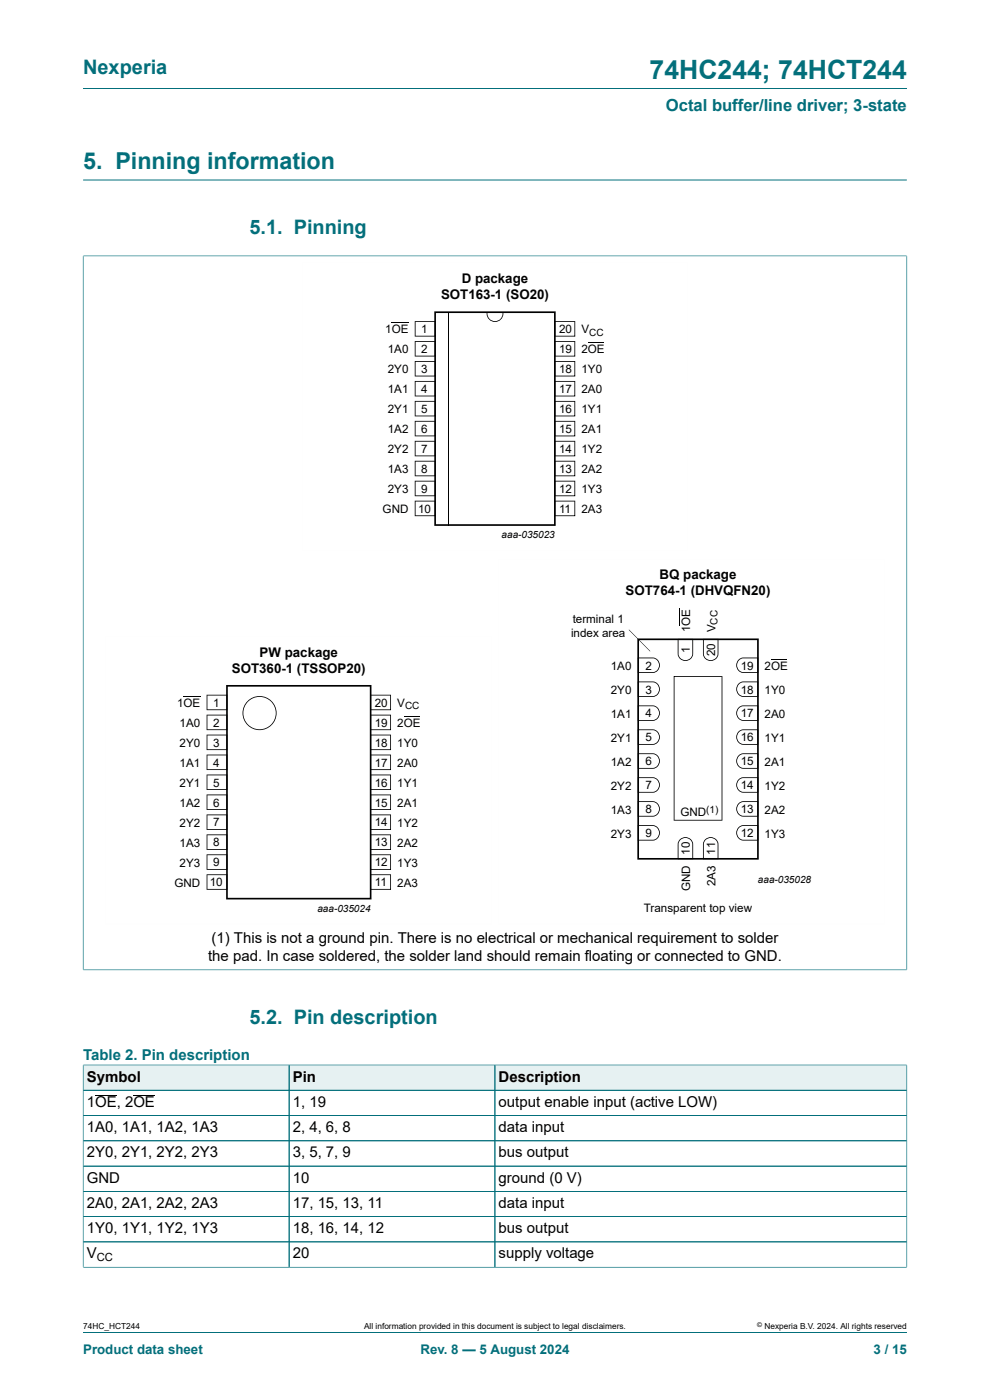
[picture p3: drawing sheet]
<svg xmlns="http://www.w3.org/2000/svg" width="210mm" height="297mm" viewBox="0 0 210 297" stroke-linecap="round" stroke-linejoin="round" font-family="sans-serif">
<path d="M17.6 18.8h174.8M17.6 38.2h174.8M17.6 54.3h174.8M17.6 54.2v151.6M192.4 54.2v151.6M17.6 205.8h174.8" fill="none" stroke="#036f7b" stroke-width=".21"/>
<g fill="#000">
<path d="M88 68.1h4.4v3.2h-.2v-3h-4v2.9h4.1l.1 .2h-4.4zM88 72.4h4.4v3.1h-.2v-3h-4v3h4.1l.1 .1h-4.4zM88 76.6h4.4v3.2h-.2v-3h-4v2.9h4.1l.1 .2h-4.4zM103.2 66.2h.2a1.63 1.63 0 0 0 1.6 1.9 1.63 1.63 0 0 0 1.6-1.9h.2a1.8 1.8 0 0 1-1.8 2.1 1.8 1.8 0 0 1-1.8-2.1zM117.6 76.6h4.4v3.2h-.2v-3h-4v2.9h4.1l.1 .2h-4.4zM117.6 68.1h4.4v3.2h-.2v-3h-4v2.9h4.1l.1 .2h-4.4zM117.6 72.4h4.4v3.1h-.2v-3h-4v3h4.1l.1 .1h-4.4zM88 80.8h4.4v3.2h-.2v-3h-4v2.9h4.1l.1 .2h-4.4zM88 85.1h4.4v3.1h-.2v-3h-4v3h4.1l.1 .1h-4.4zM88 89.3h4.4v3.2h-.2v-3h-4v2.9h4.1l.1 .2h-4.4zM88 93.5h4.4v3.2h-.2v-3h-4v2.9h4.1l.1 .2h-4.4zM117.6 93.5h4.4v3.2h-.2v-3h-4v2.9h4.1l.1 .2h-4.4z"/>
<path d="M117.6 85.1h4.4v3.1h-.2v-3h-4v3h4.1l.1 .1h-4.4zM117.6 89.3h4.4v3.2h-.2v-3h-4v2.9h4.1l.1 .2h-4.4zM117.6 80.8h4.4v3.2h-.2v-3h-4v2.9h4.1l.1 .2h-4.4zM88 97.8h4.4v3.1h-.2v-3h-4v3h4.1l.1 .1h-4.4zM88 102h4.4v3.2h-.2v-3h-4v2.9h4.1l.1 .2h-4.4zM88 106.2h4.4v3.2h-.2v-3h-4v2.9h4.1l.1 .2h-4.4zM92.1 66.1h25.8v45.3h-.2v-.2v.2h-.2v-45h-25v44.8h25.2l.2 .4h-25.8zM117.6 102h4.4v3.2h-.2v-3h-4v2.9h4.1l.1 .2h-4.4zM117.6 106.2h4.4v3.2h-.2v-3h-4v2.9h4.1l.1 .2h-4.4zM117.6 97.8h4.4v3.1h-.2v-3h-4v3h4.1l.1 .1h-4.4z"/>
</g>
<path d="M95.1 66.2v45.3" fill="none" stroke="#000" stroke-width=".21"/>
<path d="M64.1 55.7h81.8v61.1h-81.8zM64.1 55.7v61.1h81.8v-61.1z" fill="#fefefe"/>
<path d="M83 68.5h3.7M124.8 72.7h3.3" fill="none" stroke="#000" stroke-width=".21"/>
<g fill="#000">
<path d="M43.8 147.4h4.4v3.2h-.1v-3h-4.1v2.9h4.1l.1 .2h-4.4zM43.8 151.6h4.4v3.2h-.1v-3h-4.1v2.9h4.1l.1 .2h-4.4zM43.8 155.8h4.4v3.2h-.1v-3h-4.1v2.9h4.1l.1 .2h-4.4zM52.5 148.7a3.5 3.5 0 0 1 3.9-.8 3.5 3.5 0 0 1 2.2 3.4 3.5 3.5 0 0 0-5.3-3 3.5 3.5 0 0 0 .2 6 3.5 3.5 0 0 0 5.1-3 3.6 3.6 0 0 1-5 3.3 3.6 3.6 0 0 1-1.1-5.9zM78.5 155.8h4.4v3.2h-.1v-3h-4.1v2.9h4.2v.2h-4.4zM78.5 147.4h4.4v3.2h-.1v-3h-4.1v2.9h4.2v.2h-4.4zM78.5 151.6h4.4v3.2h-.1v-3h-4.1v2.9h4.2v.2h-4.4zM43.8 160.1h4.4v3.2h-.1v-3h-4.1v2.9h4.1l.1 .2h-4.4zM43.8 164.3h4.4v3.2h-.1v-3h-4.1v2.9h4.1l.1 .2h-4.4zM43.8 168.5h4.4v3.2h-.1v-3h-4.1v2.9h4.1l.1 .2h-4.4zM43.8 172.8h4.4v3.2h-.1v-3h-4.1v2.9h4.1l.1 .2h-4.4zM78.5 172.8h4.4v3.2h-.1v-3h-4.1v2.9h4.2v.2h-4.4z"/>
<path d="M78.5 164.3h4.4v3.2h-.1v-3h-4.1v2.9h4.2v.2h-4.4zM78.5 168.5h4.4v3.2h-.1v-3h-4.1v3h4.2v.1h-4.4zM78.5 160.1h4.4v3.2h-.1v-3h-4.1v2.9h4.2v.2h-4.4zM43.8 177h4.4v3.2h-.1v-3h-4.1v2.9h4.1l.1 .2h-4.4zM43.8 181.2h4.4v3.2h-.1v-3h-4.1v3h4.1l.1 .1h-4.4zM43.8 185.5h4.4v3.2h-.1v-3h-4.1v2.9h4.1l.1 .2h-4.4zM48 145.3h30.8v45.3h-.2v-.1v.1h-.2v-44.9h-30.1v44.8h30.3l.2 .3h-30.8zM78.5 181.2h4.4v3.2h-.1v-3h-4.1v3h4.2v.1h-4.4zM78.5 185.5h4.4v3.2h-.1v-3h-4.1v2.9h4.2v.2h-4.4zM78.5 177h4.4v3.2h-.1v-3h-4.1v2.9h4.2v.2h-4.4z"/>
</g>
<path d="M22.5 135h81.8v61h-81.8zM22.5 135v61h81.8v-61z" fill="#fefefe"/>
<path d="M38.8 147.7h3.7M85.7 152h3.4" fill="none" stroke="#000" stroke-width=".21"/>
<path d="M105.7 118.8h81.8v77.2h-81.8zM105.7 118.8v77.2h81.8v-77.2z" fill="#fefefe"/>
<g fill="#000">
<path d="M133.4 133.6l4.5 4.6zM135.3 139.5h3.2a1.65 1.65 0 0 1 1.5 1.6 1.65 1.65 0 0 1-1.5 1.7h-3.2v-3.2h.2v3h3a1.47 1.47 0 0 0 1.3-1.5 1.47 1.47 0 0 0-1.3-1.4h-3.1zM143.8 135.5h3.2v3.2a1.65 1.65 0 0 1-1.6 1.5 1.65 1.65 0 0 1-1.6-1.5v-3.1h.1v3.1a1.47 1.47 0 0 0 1.5 1.4 1.47 1.47 0 0 0 1.5-1.4v-3h-3.1zM149.1 135.5h3.3v3.2a1.65 1.65 0 0 1-1.6 1.5 1.65 1.65 0 0 1-1.7-1.5v-3.1h.2v3.1a1.47 1.47 0 0 0 1.5 1.4 1.47 1.47 0 0 0 1.4-1.4v-3h-3zM156.6 140l.8-.5h3.4v.2h-3.1a1.47 1.47 0 0 0-1.4 1.4 1.47 1.47 0 0 0 1.4 1.5h3v-3l.2-.1v3.3h-3.2a1.66 1.66 0 0 1-1.4-1.1 1.66 1.66 0 0 1 .3-1.7zM135.3 159.8h3.2a1.65 1.65 0 0 1 1.5 1.6 1.65 1.65 0 0 1-1.5 1.7h-3.2v-3.2h.2v3h3a1.47 1.47 0 0 0 1.3-1.5 1.47 1.47 0 0 0-1.3-1.4h-3.1zM135.3 154.7h3.2a1.65 1.65 0 0 1 1.5 1.7 1.65 1.65 0 0 1-1.5 1.6h-3.2v-3.2h.2v3h3a1.47 1.47 0 0 0 1.3-1.4 1.47 1.47 0 0 0-1.3-1.5h-3.1zM135.3 149.6h3.2a1.65 1.65 0 0 1 1.5 1.7 1.65 1.65 0 0 1-1.5 1.6h-3.2v-3.2h.2v3.1h3a1.47 1.47 0 0 0 1.3-1.5 1.47 1.47 0 0 0-1.3-1.5h-3.1zM135.3 144.6h3.2a1.65 1.65 0 0 1 1.5 1.6 1.65 1.65 0 0 1-1.5 1.6h-3.2v-3.1h.2v3h3a1.47 1.47 0 0 0 1.3-1.5 1.47 1.47 0 0 0-1.3-1.5h-3.1zM142.9 143.4h10.3v30.7h-10.3v-30.6h.2v30.4h10v-30.3h-10.1zM156.6 160.3l.8-.5h3.4v.2h-3.1a1.47 1.47 0 0 0-1.4 1.4 1.47 1.47 0 0 0 1.4 1.5h3v-3l.2-.1v3.3h-3.2a1.66 1.66 0 0 1-1.4-1.1 1.66 1.66 0 0 1 .3-1.7zM156.6 155.2l.8-.4 3.4-.1v.2h-3.1a1.47 1.47 0 0 0-1.4 1.5 1.47 1.47 0 0 0 1.4 1.4h3v-3l.2-.1v3.3h-3.2a1.66 1.66 0 0 1-1.4-1 1.66 1.66 0 0 1 .3-1.8z"/>
<path d="M156.6 150.2l.8-.5 3.4-.1v.2h-3.1a1.47 1.47 0 0 0-1.4 1.5 1.47 1.47 0 0 0 1.4 1.5h3v-3.1l.2-.1v3.3h-3.2a1.66 1.66 0 0 1-1.4-1 1.66 1.66 0 0 1 .3-1.7zM156.6 145.1l.8-.5h3.4v.1h-3.1a1.47 1.47 0 0 0-1.4 1.5 1.47 1.47 0 0 0 1.4 1.5h3v-3l.2-.1v3.2h-3.2a1.66 1.66 0 0 1-1.4-1 1.66 1.66 0 0 1 .3-1.7zM135.3 175h3.2a1.65 1.65 0 0 1 1.5 1.7 1.65 1.65 0 0 1-1.5 1.6h-3.2v-3.2h.2v3.1h3a1.47 1.47 0 0 0 1.3-1.5 1.47 1.47 0 0 0-1.3-1.5h-3.1zM135.3 170h3.2a1.65 1.65 0 0 1 1.5 1.6 1.65 1.65 0 0 1-1.5 1.6h-3.2v-3.1h.2v3h3a1.47 1.47 0 0 0 1.3-1.5 1.47 1.47 0 0 0-1.3-1.5h-3.1zM135.3 164.9h3.2a1.65 1.65 0 0 1 1.5 1.6 1.65 1.65 0 0 1-1.5 1.7h-3.2v-3.2h.2v3h3a1.47 1.47 0 0 0 1.3-1.5 1.47 1.47 0 0 0-1.3-1.4h-3.1zM156.6 175.6l.8-.5 3.4-.1v.2h-3.1a1.47 1.47 0 0 0-1.4 1.5 1.47 1.47 0 0 0 1.4 1.5h3v-3.1l.2-.1v3.3h-3.2a1.66 1.66 0 0 1-1.4-1 1.66 1.66 0 0 1 .3-1.7zM156.6 170.5l.8-.5h3.4v.1h-3.1a1.47 1.47 0 0 0-1.4 1.5 1.47 1.47 0 0 0 1.4 1.5h3v-3l.2-.1v3.2h-3.2a1.66 1.66 0 0 1-1.4-1 1.66 1.66 0 0 1 .3-1.7zM156.6 165.4l.8-.5h3.4v.2h-3.1a1.47 1.47 0 0 0-1.4 1.4 1.47 1.47 0 0 0 1.4 1.5h3v-3l.2-.1v3.3h-3.2a1.66 1.66 0 0 1-1.4-1.1 1.66 1.66 0 0 1 .3-1.7zM135.2 135.4h25.7v47h-25.5v-.2h.2h-.2v-.2h25.2v-46.2h-25v46.4l-.4 .2zM144.3 178a1.66 1.66 0 0 1 1.7-.3 1.66 1.66 0 0 1 1 1.4v3.2h-3.2v-.2h3.1v-3a1.47 1.47 0 0 0-1.5-1.3 1.47 1.47 0 0 0-1.5 1.3v3.1l-.1 .1v-3.2l.1-.6zM149.6 178a1.66 1.66 0 0 1 1.7-.3 1.66 1.66 0 0 1 1.1 1.4v3.2h-3.2v-.2h3v-3a1.47 1.47 0 0 0-1.4-1.3 1.47 1.47 0 0 0-1.5 1.3v3.1l-.2 .1v-3.2l.2-.6z"/>
</g>
<path d="M144.1 129.1v3.7M163.6 139.9h3.4" fill="none" stroke="#000" stroke-width=".21"/>
<path d="M17.6 54.4v151.3M17.7 54.3h174.6M192.4 54.4v151.3M17.7 205.8h174.6" fill="none" stroke="#036f7b" stroke-width=".21"/>
<path d="M17.7 226h43.5v5.2h-43.5z" fill="#e6f1f2"/>
<path d="M17.6 225.9v5.4h43.7v-5.4h-43.7" fill="none" stroke="#036f7b" stroke-width=".21"/>
<path d="M61.4 226h43.5v5.2h-43.5z" fill="#e6f1f2"/>
<path d="M61.3 225.9h43.7v5.4h-43.7z" fill="none" stroke="#036f7b" stroke-width=".21"/>
<path d="M105.1 226h87.2v5.2h-87.2z" fill="#e6f1f2"/>
<g fill="none" stroke="#036f7b" stroke-width=".21">
<path d="M17.6 231.3h174.8M17.6 226v42.9M17.7 225.9h174.7M61.3 226v42.8M105 225.9v42.9M192.4 225.9v43M192.4 236.7h-174.8M17.6 242h174.8M17.6 247.4h174.8M17.6 252.7h174.8M17.6 258.1h174.8M17.6 268.8h174.8"/>
<path d="M192.4 263.5h-174.8M17.6 282.6h174.8"/>
</g>
<path d="M20.2 232.3h4.6M28.3 232.3h4.6" fill="none" stroke="#000" stroke-width=".21"/>
<text font-size="5.6" fill="#036f7b" x="137.8" y="16.8">74HC244; 74HCT244</text>
<text font-size="4.9" fill="#036f7b" x="17.6" y="35.9">5. Pinning information</text>
<g font-size="4.2" fill="#036f7b">
<text x="17.6" y="15.6">Nexperia</text>
<text x="52.9" y="49.7">5.1. Pinning</text>
<text x="52.9" y="217.1">5.2. Pin description</text>
</g>
<text font-size="3.5" fill="#036f7b" x="141.2" y="23.7">Octal buffer/line driver; 3-state</text>
<g font-size="3.2">
<text x="44.2" y="203.9">the pad. In case soldered, the solder land should remain floating or connected to GND.</text>
<text x="44.9" y="200.1">(1) This is not a ground pin. There is no electrical or mechanical requirement to solder</text>
<text x="18.4" y="229.4">Symbol</text>
<text x="62.1" y="229.4">Pin</text>
<text x="105.8" y="229.4">Description</text>
<text x="18.4" y="234.8">1OE, 2OE</text>
<text x="62.1" y="234.8">1, 19</text>
<text x="105.8" y="234.8">output enable input (active LOW)</text>
<text x="18.4" y="240.2">1A0, 1A1, 1A2, 1A3</text>
<text x="18.4" y="245.5">2Y0, 2Y1, 2Y2, 2Y3</text>
<text x="62.1" y="240.2">2, 4, 6, 8</text>
<text x="62.1" y="245.5">3, 5, 7, 9</text>
<text x="105.8" y="240.2">data input</text>
<text x="105.8" y="245.5">bus output</text>
<text x="18.4" y="250.9">GND</text>
<text x="62.1" y="250.9">10</text>
<text x="105.8" y="250.9">ground (0 V)</text>
<text x="18.4" y="256.2">2A0, 2A1, 2A2, 2A3</text>
<text x="62.1" y="256.2">17, 15, 13, 11</text>
<text x="105.8" y="256.2">data input</text>
<text x="18.4" y="261.6">1Y0, 1Y1, 1Y2, 1Y3</text>
<text x="62.1" y="261.6">18, 16, 14, 12</text>
<text x="105.8" y="261.6">bus output</text>
<text x="18.4" y="267">V</text>
<text x="62.1" y="267">20</text>
<text x="105.8" y="267">supply voltage</text>
</g>
<text font-size="3.2" fill="#036f7b" x="17.6" y="224.8">Table 2. Pin description</text>
<g font-size="2.8">
<text x="93.5" y="63.4">SOT163-1 (SO20)</text>
<text x="97.9" y="60">D package</text>
<text x="139.9" y="122.9">BQ package</text>
<text x="132.7" y="126.3">SOT764-1 (DHVQFN20)</text>
<text x="49.2" y="142.7">SOT360-1 (TSSOP20)</text>
<text x="55.1" y="139.3">PW package</text>
</g>
<g font-size="2.8" fill="#036f7b">
<text x="17.6" y="287.2">Product data sheet</text>
<text x="89.2" y="287.2">Rev. 8 — 5 August 2024</text>
<text x="185.3" y="287.2">3 / 15</text>
</g>
<g font-size="2.5">
<text x="81.7" y="70.7">1OE</text>
<text x="89.4" y="70.7">1</text>
<text x="118.6" y="70.7">20</text>
<text x="123.3" y="70.7">V</text>
<text x="82.3" y="75">1A0</text>
<text x="89.4" y="74.9">2</text>
<text x="118.6" y="74.9">19</text>
<text x="123.3" y="75">2OE</text>
<text x="82.3" y="79.2">2Y0</text>
<text x="82.3" y="83.4">1A1</text>
<text x="89.4" y="79.1">3</text>
<text x="89.4" y="83.4">4</text>
<text x="118.6" y="79.1">18</text>
<text x="118.6" y="83.4">17</text>
<text x="123.3" y="79.2">1Y0</text>
<text x="123.3" y="83.4">2A0</text>
<text x="82.3" y="87.7">2Y1</text>
<text x="89.4" y="87.6">5</text>
<text x="118.6" y="87.6">16</text>
<text x="123.3" y="87.7">1Y1</text>
<text x="82.3" y="91.9">1A2</text>
<text x="89.4" y="91.8">6</text>
<text x="118.6" y="91.8">15</text>
<text x="123.3" y="91.9">2A1</text>
<text x="82.3" y="96.1">2Y2</text>
<text x="82.3" y="100.4">1A3</text>
<text x="89.4" y="96.1">7</text>
<text x="89.4" y="100.3">8</text>
<text x="118.6" y="96.1">14</text>
<text x="118.6" y="100.3">13</text>
<text x="123.3" y="96.1">1Y2</text>
<text x="123.3" y="100.4">2A2</text>
<text x="82.3" y="104.6">2Y3</text>
<text x="89.4" y="104.5">9</text>
<text x="118.6" y="104.5">12</text>
<text x="123.3" y="104.6">1Y3</text>
<text x="81.2" y="108.8">GND</text>
<text x="88.7" y="108.8">10</text>
<text x="118.6" y="108.8">11</text>
<text x="123.3" y="108.8">2A3</text>
<text x="121.1" y="135.1">index area</text>
<text x="121.5" y="132.2">terminal 1</text>
<text x="146.4" y="134.2" transform="rotate(-90 146.4 134.2)">1OE</text>
<text x="151.7" y="134.2" transform="rotate(-90 151.7 134.2)">V</text>
<text x="129.6" y="142.1">1A0</text>
<text x="136.9" y="142">2</text>
<text x="146.3" y="138.6" transform="rotate(-90 146.3 138.6)">1</text>
<text x="151.7" y="139.3" transform="rotate(-90 151.7 139.3)">20</text>
<text x="157.1" y="142">19</text>
<text x="162.2" y="142.1">2OE</text>
<text x="45.2" y="149.9">1</text>
<text x="79.5" y="149.9">20</text>
<text x="129.6" y="147.2">2Y0</text>
<text x="136.9" y="147.1">3</text>
<text x="157.1" y="147.1">18</text>
<text x="162.2" y="147.2">1Y0</text>
<text x="37.6" y="150">1OE</text>
<text x="38.1" y="154.2">1A0</text>
<text x="45.2" y="154.2">2</text>
<text x="79.5" y="154.2">19</text>
<text x="84.3" y="150">V</text>
<text x="84.3" y="154.2">2OE</text>
<text x="129.6" y="152.3">1A1</text>
<text x="136.9" y="152.2">4</text>
<text x="157.1" y="152.2">17</text>
<text x="162.2" y="152.3">2A0</text>
<text x="38.1" y="158.5">2Y0</text>
<text x="45.2" y="158.4">3</text>
<text x="79.5" y="158.4">18</text>
<text x="84.3" y="158.5">1Y0</text>
<text x="129.6" y="157.4">2Y1</text>
<text x="136.9" y="157.3">5</text>
<text x="157.1" y="157.3">16</text>
<text x="162.2" y="157.4">1Y1</text>
<text x="38.1" y="162.7">1A1</text>
<text x="38.1" y="166.9">2Y1</text>
<text x="45.2" y="162.6">4</text>
<text x="45.2" y="166.9">5</text>
<text x="79.5" y="166.9">16</text>
<text x="79.5" y="162.6">17</text>
<text x="84.3" y="162.7">2A0</text>
<text x="84.3" y="166.9">1Y1</text>
<text x="129.6" y="167.5">2Y2</text>
<text x="129.6" y="162.4">1A2</text>
<text x="136.9" y="167.4">7</text>
<text x="136.9" y="162.4">6</text>
<text x="157.1" y="167.4">14</text>
<text x="157.1" y="162.4">15</text>
<text x="162.2" y="167.5">1Y2</text>
<text x="162.2" y="162.4">2A1</text>
<text x="38.1" y="171.2">1A2</text>
<text x="45.2" y="171.1">6</text>
<text x="79.5" y="171.1">15</text>
<text x="84.3" y="171.2">2A1</text>
<text x="129.6" y="172.6">1A3</text>
<text x="136.9" y="172.5">8</text>
<text x="144.3" y="173.2">GND</text>
<text x="157.1" y="172.5">13</text>
<text x="162.2" y="172.6">2A2</text>
<text x="38.1" y="175.4">2Y2</text>
<text x="38.1" y="179.6">1A3</text>
<text x="45.2" y="175.3">7</text>
<text x="45.2" y="179.6">8</text>
<text x="79.5" y="175.3">14</text>
<text x="79.5" y="179.6">13</text>
<text x="84.3" y="175.4">1Y2</text>
<text x="84.3" y="179.6">2A2</text>
<text x="129.6" y="177.7">2Y3</text>
<text x="136.9" y="177.6">9</text>
<text x="157.1" y="177.6">12</text>
<text x="162.2" y="177.7">1Y3</text>
<text x="38.1" y="183.9">2Y3</text>
<text x="45.2" y="183.8">9</text>
<text x="79.5" y="183.8">12</text>
<text x="84.3" y="183.9">1Y3</text>
<text x="146.3" y="181.3" transform="rotate(-90 146.3 181.3)">10</text>
<text x="151.7" y="181.3" transform="rotate(-90 151.7 181.3)">11</text>
<text x="37" y="188.1">GND</text>
<text x="44.5" y="188">10</text>
<text x="79.5" y="188">11</text>
<text x="84.3" y="188.1">2A3</text>
<text x="146.4" y="189.1" transform="rotate(-90 146.4 189.1)">GND</text>
<text x="151.7" y="188" transform="rotate(-90 151.7 188)">2A3</text>
<text x="136.6" y="193.5">Transparent top view</text>
</g>
<text font-size="2.4" x="20.5" y="267.6">CC</text>
<g font-size="2.1">
<text x="125" y="71.2">CC</text>
<text x="106.4" y="114.2">aaa-035023</text>
<text x="152.2" y="132.5" transform="rotate(-90 152.2 132.5)">CC</text>
<text x="85.9" y="150.5">CC</text>
<text x="149.8" y="172.4">(1)</text>
<text x="160.8" y="187.3">aaa-035028</text>
<text x="67.3" y="193.5">aaa-035024</text>
</g>
<g font-size="1.8">
<text x="17.6" y="282">74HC_HCT244</text>
<text x="77.2" y="282">All information provided in this document is subject to legal disclaimers.</text>
<text x="162.2" y="282">Nexperia B.V. 2024. All rights reserved</text>
</g>
<text font-size="1.4" x="160.6" y="281.6">©</text>
</svg>
